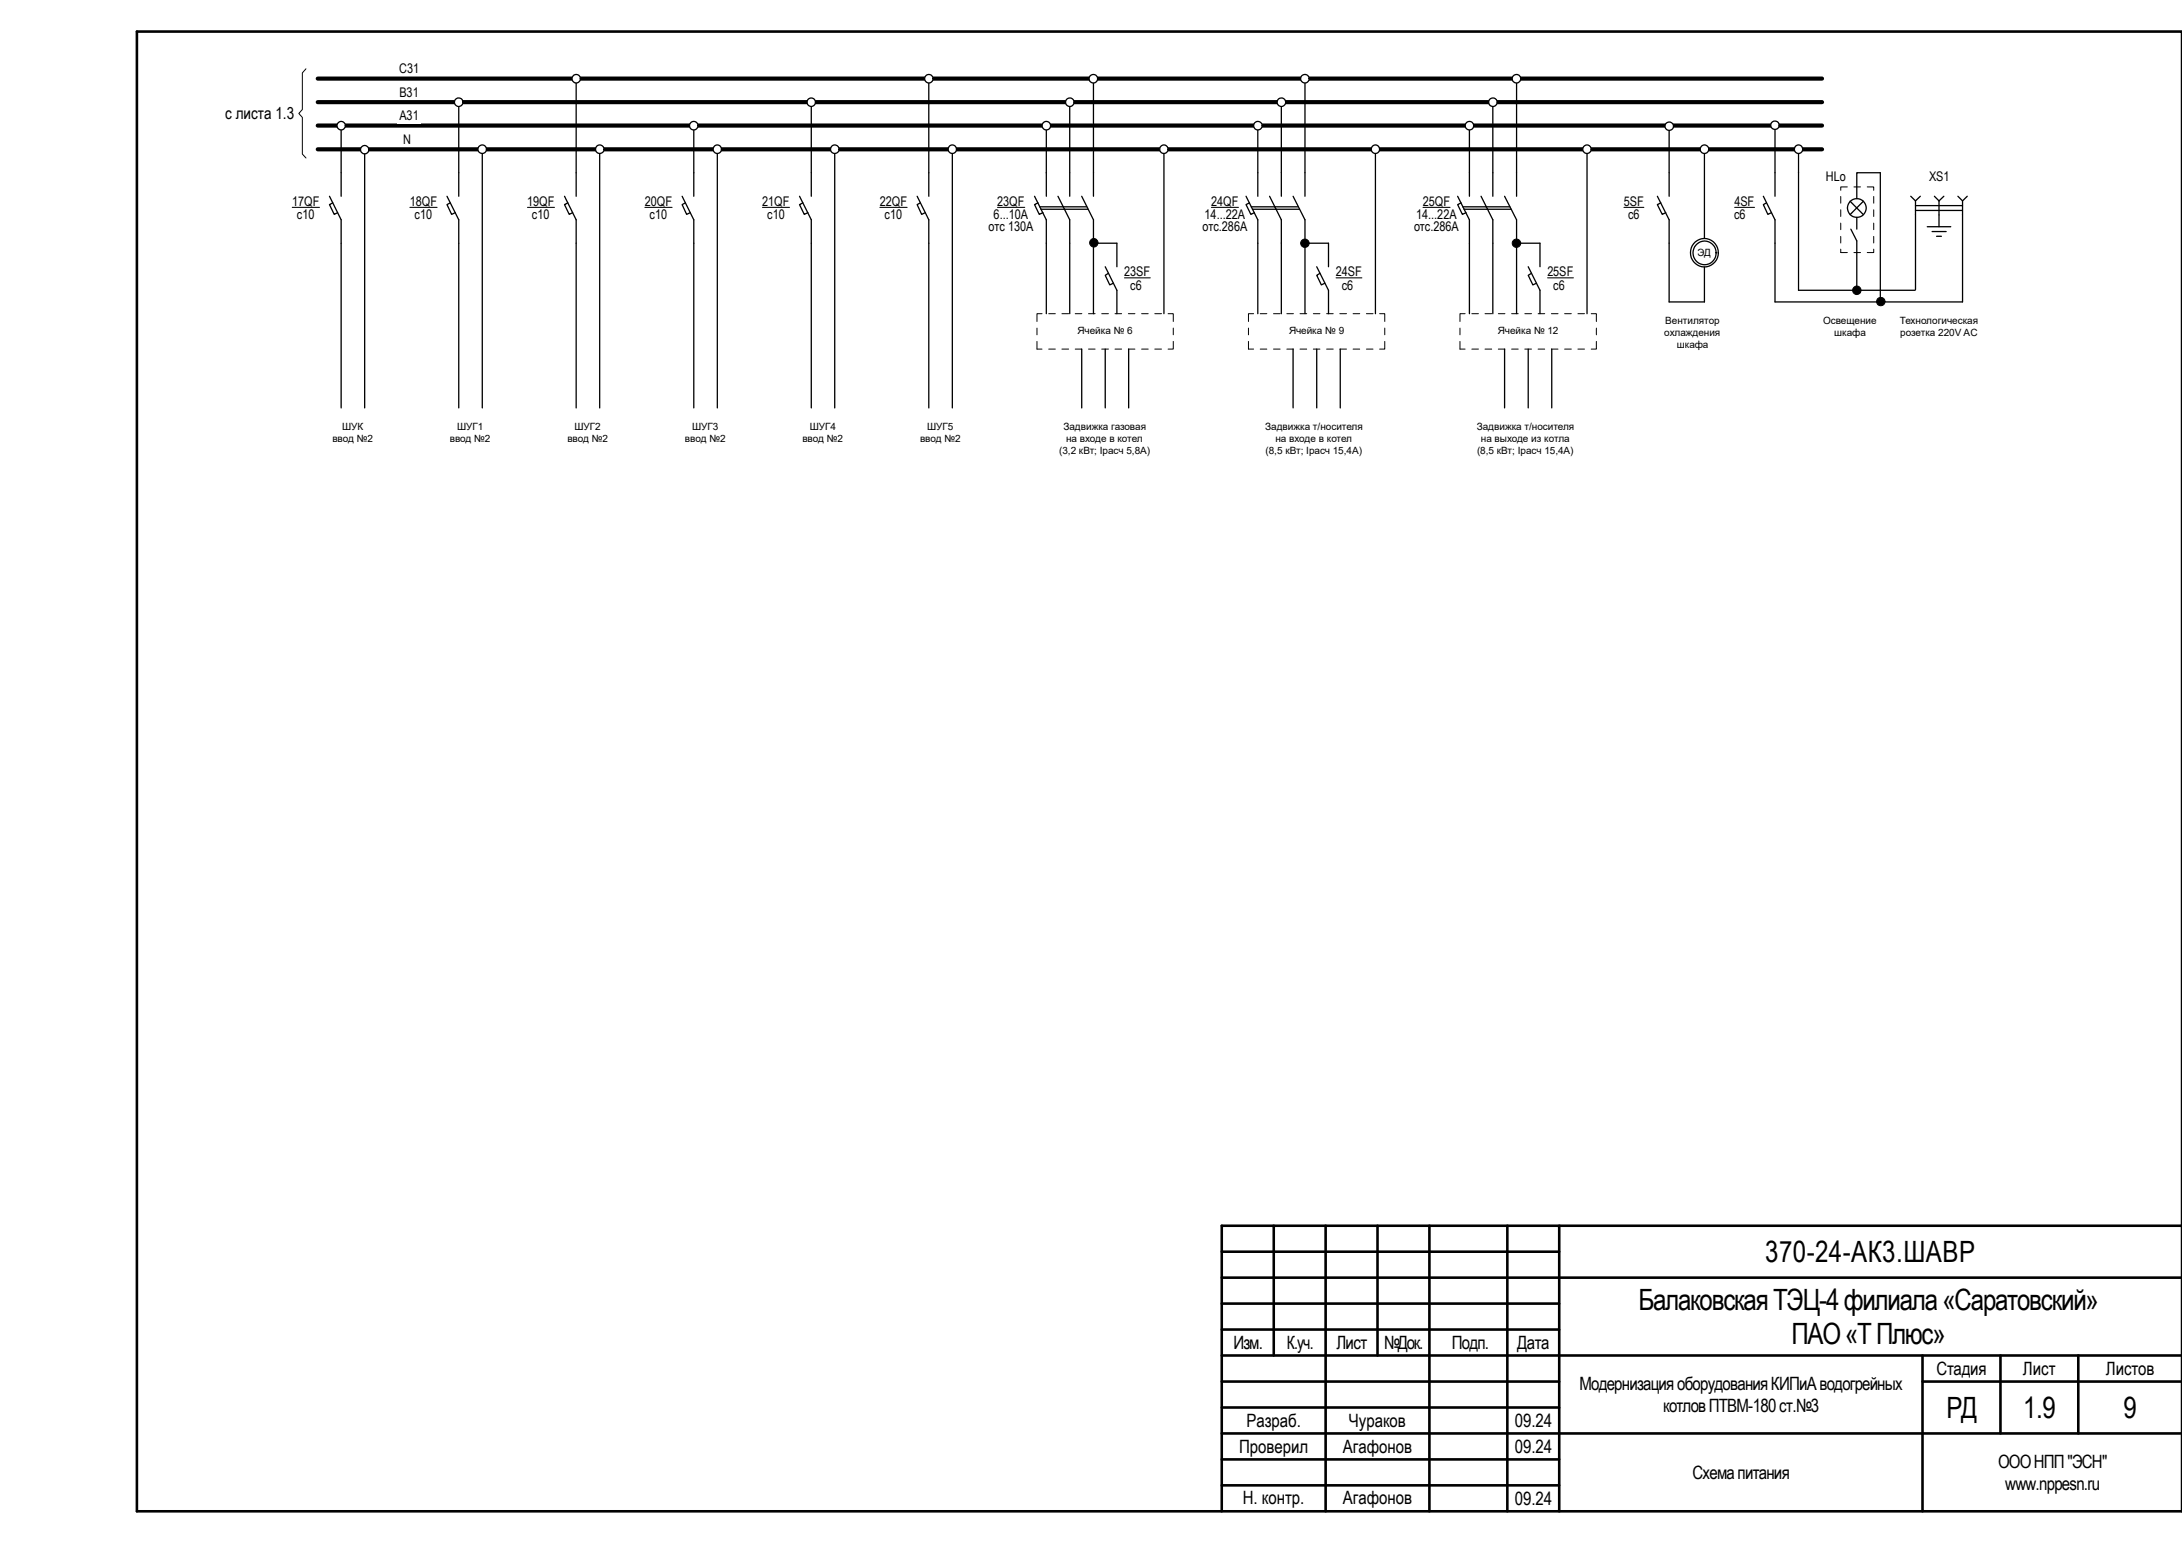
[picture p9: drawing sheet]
<svg xmlns="http://www.w3.org/2000/svg" width="420mm" height="297mm" viewBox="0 0 420 297" stroke-linecap="round" stroke-linejoin="round" font-family="sans-serif">
<g fill="none" stroke="#000" stroke-width=".5">
<path d="M26.4 6.1h393.8v284.8h-393.8zM245.3 236v24.9M255.3 236v54.9M265.2 236v24.9M275.2 236v54.9M290.2 236v54.9M300.2 236v54.9M420.2 236h-184.9v54.9M235.3 246h184.9M235.3 241h64.9M235.3 251h64.9M235.3 255.9h64.9"/>
<path d="M235.3 260.9h184.9M235.3 266h64.9M235.3 275.9h184.9M235.3 271h64.9M370.2 266h50M370.2 260.9v30M385.2 260.9v15M400.2 260.9v15M235.3 285.9h64.9M235.3 280.9h64.9"/>
</g>
<path d="M61.2 15.1h289.6M61.2 19.7h289.6M61.2 24.2h289.6M61.2 28.7h289.6" fill="none" stroke="#000" stroke-width=".8"/>
<path d="M334 39.9h3.9" fill="none" stroke="#000" stroke-width=".2"/>
<g fill="#fff">
<path d="M76.5 21h4.6v2.7h-4.6z"/>
<path d="M76.5 16.5h4.6v2.7h-4.6z"/>
<path d="M76.5 12h4.6v2.7h-4.6z"/>
</g>
<path d="M169.4 39.9h5.3" fill="none" stroke="#000" stroke-width=".2"/>
<path d="M246.7 19.7v13.6M251.3 15.3v18M242.2 24.3v9" fill="none" stroke="#000" stroke-width=".25"/>
<circle cx="251.3" cy="15.2" r=".82" fill="#fff"/>
<circle cx="251.3" cy="15.2" r=".82" fill="none" stroke="#000" stroke-width=".25"/>
<circle cx="246.7" cy="19.7" r=".83" fill="#fff"/>
<circle cx="246.7" cy="19.7" r=".83" fill="none" stroke="#000" stroke-width=".25"/>
<circle cx="242.2" cy="24.2" r=".83" fill="#fff"/>
<g fill="none" stroke="#000" stroke-width=".25">
<path d="M239.9 37.8l2.3 4.5v18.1M240.6 39.1l-.7 .3 1 1.9 .6-.4M240.9 39.8h9.1M242.2 33.3v4.5M244.5 37.8l2.2 4.5v18.1M246.7 33.3v4.5M249 37.8l2.3 4.5v18.1M251.3 33.3v4.5M264.8 28.7v31.7M241.2 40.3h9M251.3 46.8h4.5"/>
<circle cx="242.2" cy="24.2" r=".83"/>
</g>
<path d="M233.3 39.9h5.2" fill="none" stroke="#000" stroke-width=".2"/>
<circle cx="251.3" cy="46.8" r=".45" fill="#000"/>
<circle cx="264.8" cy="28.7" r=".81" fill="#fff"/>
<g fill="none" stroke="#000" stroke-width=".25">
<path d="M206 19.7v13.6M210.6 15.3v18M201.5 24.3v9M253.5 51.4l2.3 4.5v4.5M254.2 52.6l-.7 .4 .9 1.8 .7-.3M255.8 46.8v4.6M249 67.2v11.3M253.5 67.2v11.3M258.1 67.2v11.3"/>
<circle cx="264.8" cy="28.7" r=".82"/>
</g>
<g fill="none" stroke="#000" stroke-width=".19">
<path d="M240.4 65.7v1.5h1M240.4 63.2v1.3M241.4 60.4h-1v1.5M242.7 67.2h1.2M242.7 60.4h1.2M245.2 67.2h1.3M245.2 60.4h1.3M247.8 67.2h1.3M247.8 60.4h1.3M250.3 67.2h1.3M250.3 60.4h1.3M252.9 67.2h1.3"/>
<path d="M252.9 60.4h1.3M255.4 67.2h1.3M255.4 60.4h1.3M258 67.2h1.3M258 60.4h1.3M260.6 67.2h1.2M260.6 60.4h1.2M263.1 67.2h1.3M263.1 60.4h1.3M265.7 60.4h.9v1.5M266.6 65.7v1.5h-.9M266.6 63.2v1.3"/>
</g>
<path d="M257.3 53.5h4.9" fill="none" stroke="#000" stroke-width=".2"/>
<circle cx="210.5" cy="15.2" r=".82" fill="#fff"/>
<circle cx="210.5" cy="15.2" r=".82" fill="none" stroke="#000" stroke-width=".25"/>
<circle cx="206" cy="19.7" r=".82" fill="#fff"/>
<circle cx="206" cy="19.7" r=".82" fill="none" stroke="#000" stroke-width=".25"/>
<circle cx="201.5" cy="24.2" r=".82" fill="#fff"/>
<g fill="none" stroke="#000" stroke-width=".25">
<path d="M199.2 37.8l2.3 4.5v18.1M199.9 39.1l-.7 .3 .9 1.9 .7-.4M200.2 39.8h9M201.5 33.3v4.5M203.7 37.8l2.3 4.5v18.1M206 33.3v4.5M208.3 37.8l2.3 4.5v18.1M210.6 33.3v4.5M224.1 28.7v31.7M200.4 40.3h9.1M210.6 46.8h4.5"/>
<circle cx="201.5" cy="24.2" r=".82"/>
</g>
<path d="M192.1 39.9h5.2" fill="none" stroke="#000" stroke-width=".2"/>
<circle cx="210.5" cy="46.8" r=".45" fill="#000"/>
<circle cx="224.1" cy="28.7" r=".82" fill="#fff"/>
<g fill="none" stroke="#000" stroke-width=".25">
<path d="M287.5 19.7v13.6M292 15.3v18M282.9 24.3v9M212.8 51.4l2.3 4.5v4.5M213.4 52.6l-.6 .4 .9 1.8 .7-.3M215.1 46.8v4.6M208.3 67.2v11.3M212.8 67.2v11.3M217.3 67.2v11.3"/>
<circle cx="224.1" cy="28.7" r=".82"/>
</g>
<g fill="none" stroke="#000" stroke-width=".19">
<path d="M199.7 65.7v1.5h.9M199.7 63.2v1.3M200.6 60.4h-.9v1.5M201.9 67.2h1.3M201.9 60.4h1.3M204.5 67.2h1.3M204.5 60.4h1.3M207 67.2h1.3M207 60.4h1.3M209.6 67.2h1.3M209.6 60.4h1.3M212.1 67.2h1.3"/>
<path d="M212.1 60.4h1.3M214.7 67.2h1.3M214.7 60.4h1.3M217.3 67.2h1.2M217.3 60.4h1.2M219.8 67.2h1.3M219.8 60.4h1.3M222.4 67.2h1.3M222.4 60.4h1.3M224.9 60.4h1v1.5M225.9 65.7v1.5h-1M225.9 63.2v1.3"/>
</g>
<path d="M216.5 53.5h5" fill="none" stroke="#000" stroke-width=".2"/>
<circle cx="292" cy="15.2" r=".82" fill="#fff"/>
<circle cx="292" cy="15.2" r=".82" fill="none" stroke="#000" stroke-width=".25"/>
<circle cx="287.5" cy="19.7" r=".82" fill="#fff"/>
<circle cx="287.5" cy="19.7" r=".83" fill="none" stroke="#000" stroke-width=".25"/>
<circle cx="282.9" cy="24.2" r=".82" fill="#fff"/>
<g fill="none" stroke="#000" stroke-width=".25">
<path d="M280.7 37.8l2.2 4.5v18.1M281.3 39.1l-.6 .3 .9 1.9 .7-.4M281.7 39.8h9M282.9 33.3v4.5M285.2 37.8l2.3 4.5v18.1M287.5 33.3v4.5M289.7 37.8l2.3 4.5v18.1M292 33.3v4.5M305.6 28.7v31.7M281.9 40.3h9M292 46.8h4.5"/>
<circle cx="282.9" cy="24.2" r=".82"/>
</g>
<path d="M274 39.9h5.2" fill="none" stroke="#000" stroke-width=".2"/>
<circle cx="292" cy="46.8" r=".45" fill="#000"/>
<circle cx="305.6" cy="28.7" r=".82" fill="#fff"/>
<g fill="none" stroke="#000" stroke-width=".25">
<path d="M154 37.8l2.2 4.5v36.2M154.6 39.1l-.6 .3 .9 1.9 .7-.4M156.2 33.3v4.5M160.7 28.7v49.8M176.6 37.8l2.2 4.5v36.2M177.2 39.1l-.6 .3 .9 1.9 .7-.4M178.8 33.3v4.5M183.4 28.7v49.8M319.1 37.8l2.3 4.5v4.5M319.8 39.1l-.7 .3 1 1.9 .6-.4M321.4 33.3v4.5M339.5 37.8l2.3 4.5v4.5"/>
<path d="M340.1 39.1l-.6 .3 .9 1.9 .7-.4M341.8 24.1v13.7M346.3 28.7v4.6M294.3 51.4l2.2 4.5v4.5M294.9 52.6l-.6 .4 .9 1.8 .7-.3M296.5 46.8v4.6M289.7 67.2v11.3M294.3 67.2v11.3M298.8 67.2v11.3"/>
<circle cx="305.6" cy="28.7" r=".82"/>
<circle cx="328.2" cy="48.7" r="2.7"/>
<circle cx="328.2" cy="48.7" r="2.25"/>
</g>
<g fill="none" stroke="#000" stroke-width=".19">
<path d="M281.1 65.7v1.5h1M281.1 63.2v1.3M282.1 60.4h-1v1.5M283.4 67.2h1.3M283.4 60.4h1.3M286 67.2h1.2M286 60.4h1.2M288.5 67.2h1.3M288.5 60.4h1.3M291.1 67.2h1.2M291.1 60.4h1.2M293.6 67.2h1.3"/>
<path d="M293.6 60.4h1.3M296.2 67.2h1.2M296.2 60.4h1.2M298.7 67.2h1.3M298.7 60.4h1.3M301.3 67.2h1.3M301.3 60.4h1.3M303.8 67.2h1.3M303.8 60.4h1.3M306.4 60.4h1v1.5M307.4 65.7v1.5h-1M307.4 63.2v1.3"/>
<circle cx="210.6" cy="46.7" r=".81"/>
</g>
<path d="M146.8 39.9h5.2M312.7 39.9h3.8M298 53.5h5" fill="none" stroke="#000" stroke-width=".2"/>
<circle cx="210.6" cy="46.7" r=".81" fill="#000"/>
<circle cx="341.8" cy="24.1" r=".81" fill="#fff"/>
<g fill="none" stroke="#000" stroke-width=".25">
<path d="M346.3 33.3v22.6h22.4M357.5 38.2v-4.9h4.6v24.8M367.9 37.8l.9 .9M368.8 38.7v17.1M368.8 39.6h9.1M369.8 37.8l-1 .9M372.5 37.8l.9 .9M373.4 38.7v4.9M374.3 37.8l-.9 .9M377 37.8l.9 .9v19.4h-36.1v-11.3M378.8 37.8l-.9 .9M357.5 48.6v7.3"/>
<path d="M368.8 40.5h9.1M371.1 43.6h4.5M372 44.6h2.7M372.9 45.5h.9"/>
<circle cx="341.8" cy="24.1" r=".82"/>
</g>
<g fill="#000">
<circle cx="357.5" cy="55.9" r=".81"/>
<circle cx="362.2" cy="58.1" r=".82"/>
</g>
<g fill="none" stroke="#000" stroke-width=".19">
<circle cx="357.5" cy="55.9" r=".81"/>
<circle cx="362.2" cy="58.1" r=".82"/>
</g>
<circle cx="357.5" cy="40" r="1.81" fill="#fff"/>
<g fill="none" stroke="#000" stroke-width=".25">
<path d="M63.4 37.8l2.3 4.5v36.2M64.1 39.1l-.7 .3 1 1.9 .6-.4M65.7 33.3v4.5M70.2 28.7v49.8M86.1 37.8l2.2 4.5v36.2M86.7 39.1l-.6 .3 .9 1.9 .7-.4M88.3 33.3v4.5M92.9 28.7v49.8M108.7 37.8l2.2 4.5v36.2M109.3 39.1l-.6 .3 .9 1.9 .7-.4M110.9 33.3v4.5M115.5 28.7v49.8"/>
<path d="M131.3 37.8l2.3 4.5v36.2M132 39.1l-.7 .3 .9 1.9 .7-.4M133.6 33.3v4.5M138.1 28.7v49.8M328.2 28.9v17M356.2 38.7l2.6 2.6M358.8 38.7l-2.6 2.6M321.4 46.8v11.3h6.8v-6.7M356.4 44.1l1.1 2.3v2.2M357.5 41.8v2.3"/>
<circle cx="357.5" cy="40" r="1.81"/>
</g>
<g fill="none" stroke="#000" stroke-width=".19">
<path d="M58.9 13.3l-.7 .7v7.1l-.7 .7 .7 .8v7.1l.7 .7M354.4 37.8v1.3M355.7 36h-1.3v.6M357 36h1.3M359.5 36h1.3v.6M360.8 37.8v1.3M354.4 48v.6h1.3M354.4 40.4v1.3M354.4 42.9v1.3M354.4 45.5v1.3M357 48.6h1.3M360.8 40.4v1.3"/>
<path d="M360.8 42.9v1.3M360.8 45.5v1.3M360.8 48v.6h-1.3"/>
</g>
<path d="M56.3 39.9h5.2M78.9 39.9h5.3M101.6 39.9h5.2M124.2 39.9h5.2" fill="none" stroke="#000" stroke-width=".2"/>
<circle cx="346.3" cy="28.7" r=".81" fill="#fff"/>
<g fill="none" stroke="#000" stroke-width=".25">
<path d="M88.3 19.7v13.6M110.9 15.1v18.2M156.2 19.7v13.6M178.8 15.1v18.2M65.7 24.2v9.1M133.6 24.2v9.1M321.4 24.3v9"/>
<circle cx="346.3" cy="28.7" r=".82"/>
</g>
<circle cx="328.2" cy="28.7" r=".82" fill="#fff"/>
<circle cx="328.2" cy="28.7" r=".83" fill="none" stroke="#000" stroke-width=".25"/>
<circle cx="321.4" cy="24.3" r=".82" fill="#fff"/>
<circle cx="321.4" cy="24.3" r=".82" fill="none" stroke="#000" stroke-width=".25"/>
<g fill="#000">
<circle cx="251.3" cy="46.8" r=".81"/>
<circle cx="292" cy="46.8" r=".81"/>
</g>
<g fill="none" stroke="#000" stroke-width=".19">
<circle cx="251.3" cy="46.8" r=".81"/>
<circle cx="292" cy="46.8" r=".81"/>
</g>
<circle cx="65.7" cy="24.2" r=".81" fill="#fff"/>
<circle cx="65.7" cy="24.2" r=".81" fill="none" stroke="#000" stroke-width=".25"/>
<circle cx="70.2" cy="28.8" r=".81" fill="#fff"/>
<circle cx="70.2" cy="28.8" r=".8" fill="none" stroke="#000" stroke-width=".25"/>
<circle cx="88.3" cy="19.7" r=".82" fill="#fff"/>
<circle cx="88.3" cy="19.7" r=".82" fill="none" stroke="#000" stroke-width=".25"/>
<circle cx="92.9" cy="28.7" r=".82" fill="#fff"/>
<circle cx="92.9" cy="28.7" r=".82" fill="none" stroke="#000" stroke-width=".25"/>
<circle cx="110.9" cy="15.2" r=".81" fill="#fff"/>
<circle cx="110.9" cy="15.1" r=".81" fill="none" stroke="#000" stroke-width=".25"/>
<circle cx="115.5" cy="28.7" r=".83" fill="#fff"/>
<circle cx="115.5" cy="28.7" r=".83" fill="none" stroke="#000" stroke-width=".25"/>
<path d="M76.1 25.6h4.5v2.7h-4.5z" fill="#fff"/>
<circle cx="133.6" cy="24.2" r=".82" fill="#fff"/>
<circle cx="133.6" cy="24.2" r=".82" fill="none" stroke="#000" stroke-width=".25"/>
<circle cx="138.1" cy="28.7" r=".81" fill="#fff"/>
<circle cx="138.1" cy="28.7" r=".82" fill="none" stroke="#000" stroke-width=".25"/>
<circle cx="156.2" cy="19.7" r=".82" fill="#fff"/>
<circle cx="156.2" cy="19.7" r=".82" fill="none" stroke="#000" stroke-width=".25"/>
<circle cx="160.7" cy="28.7" r=".83" fill="#fff"/>
<circle cx="160.7" cy="28.7" r=".83" fill="none" stroke="#000" stroke-width=".25"/>
<circle cx="178.9" cy="15.2" r=".82" fill="#fff"/>
<circle cx="178.9" cy="15.2" r=".82" fill="none" stroke="#000" stroke-width=".25"/>
<circle cx="183.4" cy="28.7" r=".81" fill="#fff"/>
<circle cx="183.4" cy="28.7" r=".82" fill="none" stroke="#000" stroke-width=".25"/>
<g font-size="5.7">
<text x="339.9" y="243">370-24-АК3.ШАВР</text>
<text x="315.5" y="252.2">БалаковскаяТЭЦ-4филиала«Саратовский»</text>
<text x="345" y="258.7">ПАО«ТПлюс»</text>
<text x="374.8" y="272.9">РД</text>
<text x="389.6" y="272.9">1.9</text>
<text x="408.9" y="272.9">9</text>
</g>
<g font-size="3.5">
<text x="237.5" y="259.7">Изм.</text>
<text x="247.8" y="259.7">К.уч.</text>
<text x="257.4" y="259.7">Лист</text>
<text x="266.5" y="259.7">№Док.</text>
<text x="279.5" y="259.7">Подп.</text>
<text x="292.2" y="259.7">Дата</text>
<text x="304.2" y="267.6">МодернизацияоборудованияКИПиАводогрейных</text>
<text x="372.9" y="264.7">Стадия</text>
<text x="389.5" y="264.7">Лист</text>
<text x="405.5" y="264.7">Листов</text>
<text x="240" y="274.8">Разраб.</text>
<text x="259.7" y="274.6">Чураков</text>
<text x="291.7" y="274.8">09.24</text>
<text x="320.3" y="271.7">котловПТВМ-180ст.№3</text>
<text x="238.6" y="279.7">Проверил</text>
<text x="258.6" y="279.7">Агафонов</text>
<text x="291.7" y="279.7">09.24</text>
<text x="325.9" y="284.7">Схемапитания</text>
<text x="384.7" y="282.6">ОООНПП&quot;ЭСН&quot;</text>
<text x="386.1" y="286.7">www.nppesn.ru</text>
<text x="239.3" y="289.6">Н. контр.</text>
<text x="258.6" y="289.5">Агафонов</text>
<text x="291.7" y="289.7">09.24</text>
</g>
<text font-size="3.2" x="43.4" y="22.9">с листа 1.3</text>
<g font-size="2.6">
<text x="76.9" y="14.1">С31</text>
<text x="76.9" y="23.1">A31</text>
<text x="76.9" y="18.6">В31</text>
<text x="77.6" y="27.7">N</text>
<text x="351.6" y="34.9">HLo</text>
<text x="371.4" y="34.9">ХS1</text>
<text x="56.3" y="39.6">17QF</text>
<text x="78.9" y="39.6">18QF</text>
<text x="101.5" y="39.6">19QF</text>
<text x="124.2" y="39.6">20QF</text>
<text x="146.8" y="39.6">21QF</text>
<text x="169.4" y="39.6">22QF</text>
<text x="192" y="39.6">23QF</text>
<text x="233.2" y="39.6">24QF</text>
<text x="273.9" y="39.6">25QF</text>
<text x="312.7" y="39.6">5SF</text>
<text x="334" y="39.6">4SF</text>
<text x="57.2" y="42.2">с10</text>
<text x="79.8" y="42.2">с10</text>
<text x="102.4" y="42.2">с10</text>
<text x="125.1" y="42.2">с10</text>
<text x="147.7" y="42.2">с10</text>
<text x="170.3" y="42.2">с10</text>
<text x="190.3" y="44.4">отс 130А</text>
<text x="191.3" y="42.2">6...10А</text>
<text x="231.5" y="44.4">отс.286А</text>
<text x="232" y="42.2">14...22А</text>
<text x="272.3" y="44.4">отс.286А</text>
<text x="272.7" y="42.2">14...22А</text>
<text x="313.5" y="42.2">с6</text>
<text x="333.9" y="42.2">с6</text>
<text x="216.5" y="53.2">23SF</text>
<text x="257.2" y="53.2">24SF</text>
<text x="298" y="53.2">25SF</text>
<text x="217.6" y="55.8">с6</text>
<text x="258.4" y="55.8">с6</text>
<text x="299.1" y="55.8">с6</text>
</g>
<g font-size="1.9">
<text x="326.9" y="49.2">ЭД</text>
<text x="207.5" y="64.3">Ячейка № 6</text>
<text x="248.2" y="64.3">Ячейка № 9</text>
<text x="288.4" y="64.3">Ячейка № 12</text>
<text x="320.5" y="64.7">охлаждения</text>
<text x="320.7" y="62.4">Вентилятор</text>
<text x="351.1" y="62.4">Освещение</text>
<text x="353.2" y="64.7">шкафа</text>
<text x="365.8" y="62.4">Технологическая</text>
<text x="365.9" y="64.7">розетка 220V AC</text>
<text x="322.9" y="67">шкафа</text>
<text x="65.9" y="82.8">ШУК</text>
<text x="88" y="82.8">ШУГ1</text>
<text x="110.6" y="82.8">ШУГ2</text>
<text x="133.3" y="82.8">ШУГ3</text>
<text x="155.9" y="82.8">ШУГ4</text>
<text x="178.6" y="82.8">ШУГ5</text>
<text x="204.8" y="82.8">Задвижка газовая</text>
<text x="243.6" y="82.8">Задвижка т/носителя</text>
<text x="284.4" y="82.8">Задвижка т/носителя</text>
<text x="64" y="85.1">ввод №2</text>
<text x="86.6" y="85.1">ввод №2</text>
<text x="109.3" y="85.1">ввод №2</text>
<text x="131.9" y="85.1">ввод №2</text>
<text x="154.5" y="85.1">ввод №2</text>
<text x="177.2" y="85.1">ввод №2</text>
<text x="204" y="87.4">(3,2 кВт; Iрасч 5,8А)</text>
<text x="205.3" y="85.1">на входе в котел</text>
<text x="243.7" y="87.4">(8,5 кВт; Iрасч 15,4А)</text>
<text x="245.6" y="85.1">на входе в котел</text>
<text x="284.4" y="87.4">(8,5 кВт; Iрасч 15,4А)</text>
<text x="285.1" y="85.1">на выходе из котла</text>
</g>
</svg>
